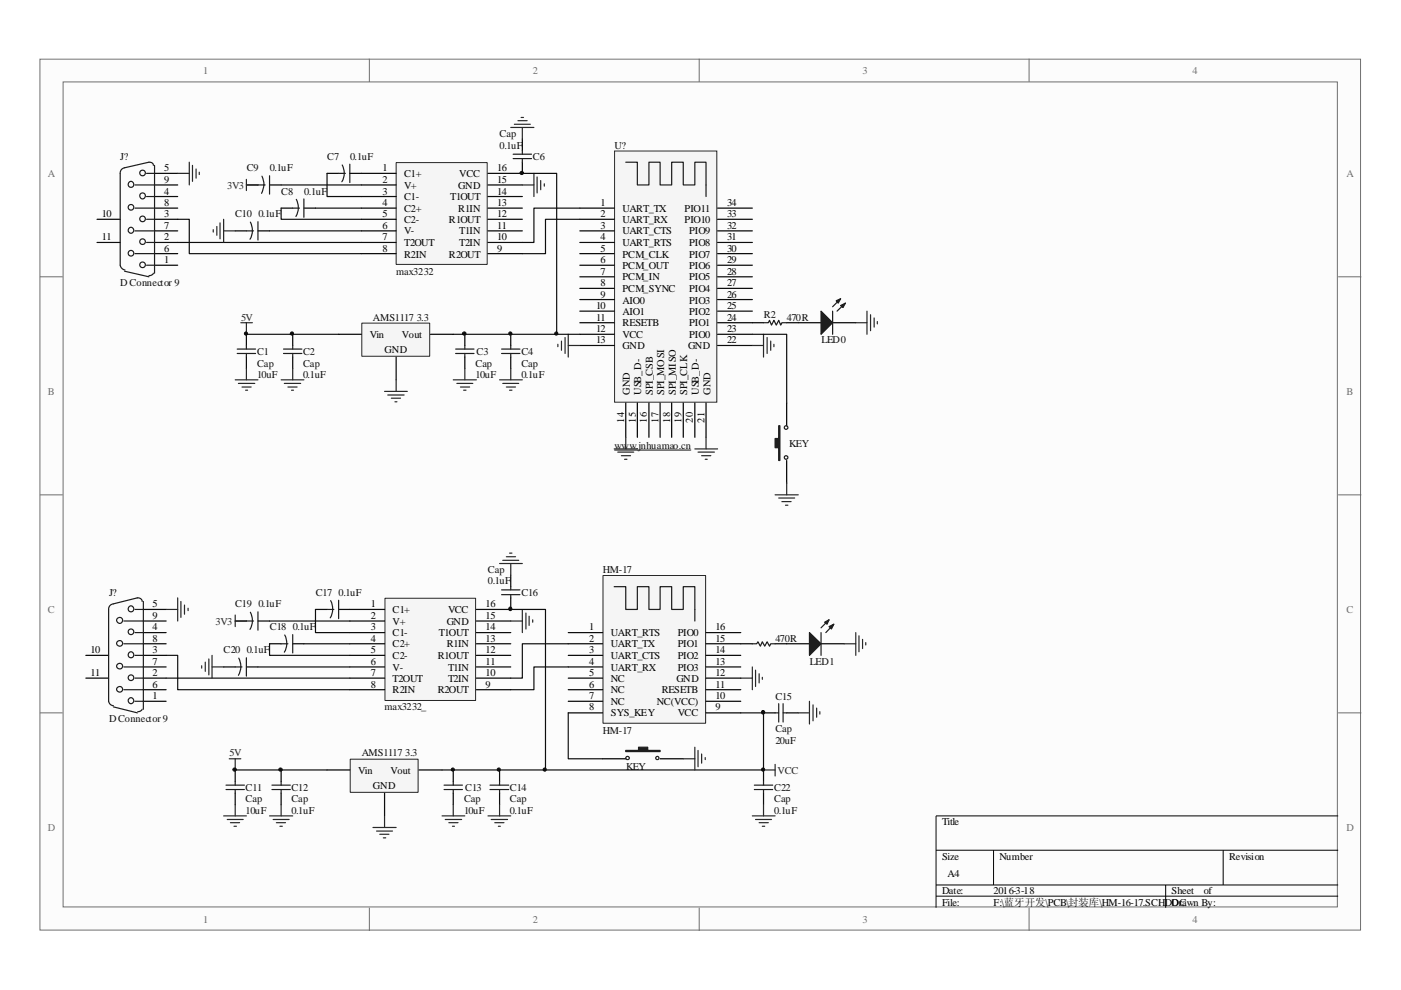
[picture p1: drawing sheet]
<svg xmlns="http://www.w3.org/2000/svg" width="297mm" height="210mm" viewBox="0 0 297 210" stroke-linecap="round" stroke-linejoin="round" font-family="sans-serif">
<path d="M8.6 12.6h279.9v184.6h-279.9z" fill="#fcfcfc"/>
<path d="M8.5 12.5h280v184.7h-280z" fill="none" stroke="#6e6e6e" stroke-width=".21"/>
<path d="M13.5 17.5h270v174.8h-270z" fill="#fcfcfc"/>
<g fill="none" stroke="#6e6e6e" stroke-width=".21">
<path d="M13.4 17.4h270.1v174.9h-270.1zM78.3 12.5v4.9M148.3 12.5v4.9M218.2 12.5v4.9M8.5 58.7h4.8M283.7 58.7h4.9M8.5 104.9h4.8M283.7 104.9h4.9M8.5 151.1h4.8M283.7 151.1h4.9M78.3 192.5v4.9M148.3 192.5v4.9"/>
<path d="M218.2 192.5v4.9"/>
</g>
<path d="M283.7 173h-85.2v19.5M198.5 180.3h85.2M198.5 187.6h85.2M198.5 190h85.2M210.7 180.3v7.3M247.1 187.6v4.9M259.3 180.3v7.3" fill="none" stroke="#000" stroke-width=".21"/>
<path d="M130.4 32.1h21.6v53.2h-21.6z" fill="#f5f5f5"/>
<path d="M130.3 32h21.7v53.3h-21.7z" fill="none" stroke="#262626" stroke-width=".21"/>
<g fill="none" stroke="#000" stroke-width=".25">
<path d="M122.9 44.1h7.3M122.9 46.5h7.3M122.9 49h7.3M122.9 51.4h7.3M122.9 53.8h7.3M122.9 56.2h7.3M122.9 58.7h7.3M152.1 44.1h7.4M152.1 46.5h7.4M152.1 49h7.4M152.1 51.4h7.4M152.1 53.8h7.4"/>
<path d="M152.1 56.2h7.4M152.1 58.7h7.4M52.2 70.9v2.4M52.2 75.7v2.5M62.1 70.9v2.4M62.1 75.7v2.5M122.9 61.1h7.3M122.9 63.5h7.3M122.9 66h7.3M122.9 68.4h7.3M122.9 70.9h7.3M122.9 73.3h7.3"/>
<path d="M152.1 61.1h7.4M152.1 63.5h7.4M152.1 66h7.4M152.1 68.4h7.4M152.1 70.9h7.4M152.1 73.3h7.4M132.7 85.4v7.3M135.1 85.4v7.3M137.6 85.4v7.3M140 85.4v7.3M142.4 85.4v7.3M144.9 85.4v7.3"/>
<path d="M147.3 85.4v7.3M149.7 85.4v7.3"/>
</g>
<path d="M132.7 34.4h2.4v4.8h2.5v-4.8h2.4v4.8h2.4v-4.8h2.5v4.8h2.4v-4.8h2.4v7.3M50.3 74h3.9M50.3 74.9h3.9M52.2 73.3v.7M52.2 74.9v.8M60.1 74h3.9M60.1 74.9h3.9M62.1 73.3v.7M62.1 74.9v.8" fill="none" stroke="#1c1c1c" stroke-width=".25"/>
<path d="M130.3 95.4h16.2" fill="none" stroke="#0e0e0e" stroke-width=".21"/>
<g fill="none" stroke="#262626" stroke-width=".25">
<path d="M51.1 68.4h2.4M52.2 68.4v2.5M52.2 78.2v2.3M62.1 78.2v2.3M118.3 73v.5M119 72.3v2M119.8 71.6v3.3M120.5 70.9v4.8M120.5 73.3h2.4M159.5 73.3h2.4M161.9 70.9v4.8M162.6 71.6v3.3"/>
<path d="M163.4 72.3v2M164.1 73v.5M49.9 80.5h4.8M50.5 81.3h3.5M51.3 82.1h2M52.1 82.7h.4M59.6 80.5h4.8M60.3 81.3h3.5M61 82.1h2M61.8 82.7h.4M130.2 95.2h4.9M131 95.9h3.4"/>
<path d="M131.7 96.6h2M132.4 97.4h.5M132.7 92.7v2.5M147.3 95.2h4.8M148 95.9h3.5M148.8 96.6h1.9M149.5 97.4h.4M149.7 92.7v2.5"/>
</g>
<path d="M52.2 70.9h19.6M96.1 70.9h26.8" fill="none" stroke="#0e0e0e" stroke-width=".25"/>
<path d="M76.8 68.6h14.3v6.9h-14.3z" fill="#f5f5f5"/>
<path d="M76.7 68.5h14.4v7h-14.4z" fill="none" stroke="#262626" stroke-width=".21"/>
<g fill="none" stroke="#000" stroke-width=".25">
<path d="M32.8 36.8h4.9M32.8 39.2h4.9M20.6 51.4h4.9M20.6 46.5h4.9M32.8 56.2h4.9M32.8 51.4h4.9M32.8 46.5h4.9M32.8 41.7h4.9M32.8 53.8h4.9M32.8 49h4.9M32.8 44.1h4.9M71.8 70.9h4.8"/>
<path d="M84 75.7v4.8M91.3 70.9h4.8M98.6 70.9v2.4M98.6 75.7v2.5M108.3 70.9v2.4M108.3 75.7v2.5M159.5 68.4h2.4M166.8 68.4h7.3M176.5 68.4h4.9M166.8 85.4v4.9M166.8 97.6v4.9"/>
</g>
<g fill="none" stroke="#1c1c1c" stroke-width=".25">
<path d="M28.6 39.2h4.2M31.1 36.8h1.7M32.5 35.1a.73 .73 0 0 0-.9-.7l-5.2 1.2a1.11 1.11 0 0 0-.9 1.2v19.4a1.26 1.26 0 0 0 1 1M32.8 35.1v22.8M26.4 57.5l5.2 1.2M28.6 53.8h4.2M28.6 49h4.2M28.6 44.1h4.2M31.1 51.4h1.7M31.1 56.2h1.7M31.1 46.5h1.7M31.1 41.7h1.7"/>
<path d="M32.5 57.9a.93 .93 0 0 1-.9 .5M96.6 74h3.9M96.6 74.9h3.9M98.6 73.3v.7M98.6 74.9v.8M106.3 74h3.9M106.3 74.9h3.9M108.3 73.3v.7M108.3 74.9v.8M161.9 68.4h1l.3-.5 .4 1 .5-1 .5 1 .5-1 .4 1 .3-.5h1M176.5 66v4.9M178.2 63.3l-1.7 1.7"/>
<path d="M179.2 64.3l-1.7 1.7"/>
<circle cx="27.7" cy="39.1" r=".62"/>
<circle cx="30.2" cy="36.7" r=".6"/>
<circle cx="27.8" cy="48.8" r=".61"/>
<circle cx="27.8" cy="53.7" r=".6"/>
<circle cx="27.8" cy="44" r=".6"/>
<circle cx="30.2" cy="41.5" r=".61"/>
<circle cx="30.2" cy="51.2" r=".6"/>
<circle cx="30.2" cy="56.1" r=".6"/>
<circle cx="30.2" cy="46.4" r=".6"/>
<circle cx="166.7" cy="90.7" r=".39"/>
<circle cx="166.7" cy="97" r=".39"/>
</g>
<g fill="none" stroke="#262626" stroke-width=".25">
<path d="M98.6 78.2v2.3M108.3 78.2v2.3M181.4 68.4h2.4M183.8 66v4.9M184.6 66.7v3.4M185.3 67.4v2M186 68.2v.5M81.5 83h4.9M82.2 83.7h3.5M83 84.4h1.9M83.7 85.2h.5M84 80.5v2.5"/>
<path d="M96.1 80.5h4.9M96.9 81.3h3.3M97.6 82.1h2M98.3 82.7h.5M105.9 80.5h4.8M106.6 81.3h3.4M107.4 82.1h1.9M108 82.7h.5"/>
</g>
<g fill="#1c1c1c" stroke="#1c1c1c" stroke-width=".25">
<path d="M165.1 90.3h.3v7.3h-.3v-2.7h-.8v-1.9h.8z" fill-rule="evenodd"/>
<path d="M174.1 66l2.4 2.4-2.4 2.5z" fill-rule="evenodd"/>
<path d="M178.2 64.8l1-.5-.5 .9z" fill-rule="evenodd"/>
<path d="M177.3 63.8l.9-.5-.5 1z" fill-rule="evenodd"/>
</g>
<path d="M84.1 34.6h19.2v21.5h-19.2z" fill="#f5f5f5"/>
<path d="M84 34.5h19.3v21.6h-19.3z" fill="none" stroke="#262626" stroke-width=".21"/>
<g fill="none" stroke="#000" stroke-width=".25">
<path d="M52.2 39.2h2.5M57.1 39.2h2.5M69.3 36.8h2.5M74.2 36.8h9.8M76.6 39.2h7.4M103.5 39.2h7.2M110.7 34.4v2.4h-7.2M110.7 29.5v2.4M49.9 49h2.3M54.7 49h2.4M59.6 44.1h2.5M64.4 44.1h2.5"/>
<path d="M76.6 41.7h7.4M76.6 44.1h7.4M76.6 46.5h7.4M76.6 49h7.4M76.6 51.4h7.4M76.6 53.8h7.4M103.5 41.7h7.2M103.5 44.1h7.2M103.5 46.5h7.2M103.5 49h7.2M103.5 51.4h7.2M103.5 53.8h7.2"/>
<path d="M49.9 163.3v2.4M49.9 168.2v2.4M59.6 163.3v2.4M59.6 168.2v2.4"/>
</g>
<path d="M59.6 39.2h17M69.3 36.8v4.9h7.3M110.7 36.8h7.3v34.1M37.7 46.5h2.4v7.3h36.5M37.7 51.4h38.9M57.1 49h19.5M59.6 44.1v2.4h17M66.9 44.1h9.7M122.9 46.5h-7.2v7.3h-5M122.9 44.1h-9.7v7.3h-2.5M49.9 163.3h19.4" fill="none" stroke="#0e0e0e" stroke-width=".25"/>
<g fill="none" stroke="#262626" stroke-width=".25">
<path d="M37.7 36.8h2.4M40.1 34.4v4.8M40.8 35.1v3.4M41.6 35.8v2M42.2 36.5v.5M52.2 39.2h2.5M52.2 38v2.4M108.3 27h4.9M109.1 26.3h3.3M109.8 25.6h2M110.5 24.9h.5M110.7 39.2h2.5"/>
<path d="M110.7 27v2.5M113.2 36.8v4.9M113.9 37.5v3.4M114.6 38.3v1.9M115.4 39v.5M45.2 48.7v.5M46 48v1.9M46.7 47.3v3.3M47.4 46.5v4.9M47.4 49h2.5M164.3 104.9h4.9M165.1 105.6h3.4"/>
<path d="M165.8 106.4h1.9M166.5 107.1h.5M166.8 102.5v2.4M47.4 173h4.8M48.2 173.8h3.4M48.6 160.9h2.5M48.9 174.4h1.9M49.6 175.2h.5M49.9 160.9v2.4M49.9 170.6v2.4M57.1 173h5M57.9 173.8h3.4"/>
<path d="M58.6 174.4h1.9M59.4 175.2h.5M59.6 170.6v2.4"/>
</g>
<g fill="none" stroke="#1c1c1c" stroke-width=".25">
<path d="M54.7 39.2h1.5M55.5 37.4a3.8 3.8 0 0 1 0 3.6M57.1 37.3v3.9M71.8 36.8h1.4M72.6 35a3.6 3.6 0 0 1-.1 3.5M74.2 34.8v3.9M108.8 33.6h3.9M108.8 32.7h3.9M110.7 31.9v.8M110.7 33.6v.8M52.2 49h1.6M53.1 47.1a3.8 3.8 0 0 1-.1 3.6"/>
<path d="M54.7 47v3.9M62.1 44.1h1.4M62.8 42.3a3.8 3.8 0 0 1-.1 3.6M64.4 42.2v3.9M47.9 166.5h3.9M47.9 167.4h3.9M49.9 165.7v.8M49.9 167.4v.8M57.7 166.5h3.9M57.7 167.4h3.9M59.6 165.7v.8M59.6 167.4v.8"/>
</g>
<path d="M74.3 161.1h14.3v6.9h-14.3z" fill="#f5f5f5"/>
<path d="M74.3 161h14.3v7h-14.3z" fill="none" stroke="#262626" stroke-width=".21"/>
<g fill="none" stroke="#000" stroke-width=".25">
<path d="M18.2 139h4.8M30.4 139h4.8M30.4 134.1h4.8M30.4 129.2h4.8M30.4 136.5h4.8M30.4 131.7h4.8M18.2 143.8h4.8M30.4 148.7h4.8M30.4 143.8h4.8M30.4 146.2h4.8M30.4 141.4h4.8M69.3 163.3h4.9"/>
<path d="M81.5 168.2v4.8M88.8 163.3h4.9M96.1 163.3v2.4M96.1 168.2v2.4M105.9 163.3v2.4M105.9 168.2v2.4"/>
</g>
<g fill="none" stroke="#1c1c1c" stroke-width=".25">
<path d="M26.2 136.5h4.2M26.2 131.7h4.2M28.6 139h1.8M28.6 134.1h1.8M28.6 129.2h1.8M30.1 127.5a.85 .85 0 0 0-1-.7l-5.1 1.2a1.1 1.1 0 0 0-1 1.2v19.5a1.08 1.08 0 0 0 1 .9M30.4 127.5v22.9M24 149.9l5.1 1.2M26.2 146.2h4.2M26.2 141.4h4.2M28.6 143.8h1.8M28.6 148.7h1.8"/>
<path d="M30.1 150.4l-.3 .3-.6 .2M94.1 166.5h3.9M94.1 167.4h3.9M96.1 165.7v.8M96.1 167.4v.8M103.9 166.5h4M103.9 167.4h4M105.9 165.7v.8M105.9 167.4v.8"/>
<circle cx="25.4" cy="131.5" r=".62"/>
<circle cx="25.4" cy="136.4" r=".61"/>
<circle cx="27.7" cy="138.8" r=".62"/>
<circle cx="27.7" cy="129.1" r=".62"/>
<circle cx="27.8" cy="134" r=".6"/>
<circle cx="25.4" cy="141.3" r=".61"/>
<circle cx="25.4" cy="146.2" r=".61"/>
<circle cx="27.8" cy="148.5" r=".6"/>
<circle cx="27.8" cy="143.7" r=".6"/>
</g>
<g fill="none" stroke="#262626" stroke-width=".25">
<path d="M79.1 175.4h4.9M79.8 176.2h3.4M80.5 176.9h2M81.3 177.6h.5M81.5 173v2.4M93.7 173h4.9M94.4 173.8h3.5M95.2 174.4h1.9M95.9 175.2h.5M96.1 170.6v2.4M103.5 173h4.8M104.1 173.8h3.5"/>
<path d="M104.9 174.4h1.9M105.7 175.2h.4M105.9 170.6v2.4"/>
</g>
<path d="M81.7 126.9h19.1v21.6h-19.1z" fill="#f5f5f5"/>
<path d="M81.6 126.8h19.2v21.7h-19.2z" fill="none" stroke="#262626" stroke-width=".21"/>
<g fill="none" stroke="#000" stroke-width=".25">
<path d="M49.9 131.7h2.3M54.7 131.7h2.4M57.1 136.5h2.5M62.1 136.5h2.3M66.9 129.2h2.4M71.8 129.2h9.7M74.2 131.7h7.3M74.2 134.1h7.3M74.2 136.5h7.3M74.2 139h7.3M101 131.7h7.3M101 134.1h7.3"/>
<path d="M101 136.5h7.3M101 139h7.3M108.3 126.8v2.4h-7.3M108.3 121.9v2.5M157.1 136.5h2.4M164.3 136.5h7.3M174.1 136.5h4.9M47.4 141.4h2.5M52.2 141.4h2.5M74.2 141.4h7.3M74.2 143.8h7.3M74.2 146.2h7.3"/>
<path d="M101 141.4h7.3M101 143.8h7.3M101 146.2h7.3M161.9 151.1h2.4M166.8 151.1h2.4M127.8 160.9h4.9M140 160.9h4.9"/>
</g>
<g fill="none" stroke="#0e0e0e" stroke-width=".25">
<path d="M159.5 70.9h7.3v14.5M35.2 139h2.5v7.2h36.5M57.1 136.5v2.5h17.1M57.1 131.7h17.1M64.4 136.5h9.8M66.9 129.2v4.9h7.3M108.3 129.2h7.4v34.1M120.5 136.5h-9.8v7.3h-2.4M35.2 143.8h39M54.7 141.4h19.5M120.5 141.4h-7.3v4.8h-4.9M120.5 151.1v9.8h7.3"/>
<path d="M157.1 151.1h4.8v12.2h-68.2"/>
</g>
<g fill="none" stroke="#262626" stroke-width=".25">
<path d="M105.9 119.5h4.8M106.6 118.8h3.4M107.4 118h1.9M108 117.3h.5M108.3 119.5v2.4M35.2 129.2h2.5M37.7 126.8v4.9M38.4 127.5v3.4M39.1 128.3v1.9M39.9 129v.5M44.3 139.7v3.4M45 139v4.8"/>
<path d="M49.9 131.7h2.3M49.9 130.4v2.5M108.3 131.7h2.4M110.7 129.2v4.9M111.5 130v3.4M112.2 130.7v1.9M112.9 131.4v.5M179 136.5h2.4M181.4 134.1v4.9M182.1 134.8v3.4M182.9 135.6v1.9M183.6 136.2v.6"/>
<path d="M42.8 141.2v.5M43.5 140.4v1.9M45 141.4h2.4M147.3 158.4v4.9M148 159.1v3.5M148.8 159.9v1.9M157.1 143.8h2.4M159.5 141.4v4.8M160.2 142.1v3.5M161 142.8v2M161.6 143.6v.4M169.2 151.1h2.4"/>
<path d="M171.6 148.7v4.8M172.4 149.5v3.3M173.1 150.1v2M173.8 150.9v.5M144.9 160.9h2.4M149.5 160.6v.5"/>
</g>
<g fill="none" stroke="#1c1c1c" stroke-width=".25">
<path d="M50.6 139.5a3.8 3.8 0 0 1-.1 3.7M52.2 131.7h1.6M52.2 139.5v3.9M53.1 129.8a3.8 3.8 0 0 1-.1 3.6M54.7 129.7v3.9M59.6 136.5h1.4M60.4 134.6a3.8 3.8 0 0 1-.1 3.7M62.1 134.5v3.9M69.3 129.2h1.5M70.1 127.4a3.8 3.8 0 0 1-.1 3.6M71.8 127.3v3.9M106.3 126.1h3.9"/>
<path d="M106.3 125.1h3.9M108.3 124.4v.7M108.3 126.1v.7M159.5 136.5h.9l.3-.4 .5 .9 .4-.9 .5 .9 .5-.9 .6 .9 .2-.5h.9M174.1 134.1v4.9M175.8 131.4l-1.7 1.7M176.8 132.3l-1.7 1.8M49.9 141.4h1.4M164.3 151.1h.8M165.1 149.2v3.9M166 149.2v3.9M166 151.1h.8"/>
<circle cx="133.1" cy="160.7" r=".37"/>
<circle cx="139.4" cy="160.7" r=".34"/>
</g>
<g fill="#1c1c1c" stroke="#1c1c1c" stroke-width=".25">
<path d="M132.7 159.1h2.7v-.7h1.9v.7h2.7v.3h-7.3z" fill-rule="evenodd"/>
<path d="M171.6 134.1l2.5 2.4-2.5 2.5z" fill-rule="evenodd"/>
<path d="M175.8 132.9l1-.6-.5 1.1z" fill-rule="evenodd"/>
<path d="M174.8 131.9l1-.5-.5 .9z" fill-rule="evenodd"/>
</g>
<path d="M127.9 122.1h21.7v31.2h-21.7z" fill="#f5f5f5"/>
<path d="M127.8 122h21.8v31.3h-21.8z" fill="none" stroke="#262626" stroke-width=".21"/>
<g fill="none" stroke="#000" stroke-width=".25">
<path d="M120.5 134.1h7.3M120.5 136.5h7.3M120.5 139h7.3M149.7 134.1h7.4M149.7 136.5h7.4M149.7 139h7.4M120.5 141.4h7.3M120.5 143.8h7.3M120.5 146.2h7.3M120.5 148.7h7.3M120.5 151.1h7.3M149.7 141.4h7.4"/>
<path d="M149.7 143.8h7.4M149.7 146.2h7.4M149.7 148.7h7.4M149.7 151.1h7.4M161.9 163.3v2.4M161.9 168.2v2.4"/>
</g>
<path d="M130.2 124.4h2.5v4.8h2.4v-4.8h2.5v4.8h2.4v-4.8h2.4v4.8h2.5v-4.8h2.4v7.3M159.9 166.5h3.9M159.9 167.4h3.9M161.9 165.7v.8M161.9 167.4v.8" fill="none" stroke="#1c1c1c" stroke-width=".25"/>
<path d="M159.5 173h4.8M160.2 173.8h3.4M161 174.4h1.9M161.6 175.2h.5M161.9 170.6v2.4M161.9 163.3h2.4M164.3 162.1v2.4" fill="none" stroke="#262626" stroke-width=".25"/>
<g fill="#0e0e0e" stroke="#0e0e0e" stroke-width=".21">
<circle cx="49.8" cy="163.2" r=".36"/>
<circle cx="52.2" cy="70.7" r=".34"/>
<circle cx="59.5" cy="163.2" r=".36"/>
<circle cx="61.9" cy="70.7" r=".34"/>
<circle cx="96" cy="163.2" r=".33"/>
<circle cx="98.4" cy="70.7" r=".36"/>
<circle cx="105.8" cy="163.2" r=".33"/>
<circle cx="108.2" cy="129.1" r=".37"/>
<circle cx="108.2" cy="70.7" r=".35"/>
<circle cx="110.6" cy="36.7" r=".35"/>
<circle cx="115.5" cy="163.2" r=".33"/>
<circle cx="117.9" cy="70.7" r=".34"/>
<circle cx="161.8" cy="163.2" r=".35"/>
<circle cx="161.8" cy="151" r=".37"/>
</g>
<g font-size="2.2" fill="#716f64">
<text x="43.1" y="15.7">1</text>
<text x="112.9" y="15.7">2</text>
<text x="182.9" y="15.7">3</text>
<text x="252.8" y="15.7">4</text>
<text x="10.2" y="37.5">A</text>
<text x="285.5" y="37.5">A</text>
<text x="10.2" y="83.7">B</text>
<text x="285.5" y="83.7">B</text>
<text x="10.2" y="130">C</text>
<text x="285.5" y="130">C</text>
<text x="10.2" y="176.2">D</text>
<text x="285.5" y="176.2">D</text>
<text x="43.1" y="195.7">1</text>
<text x="112.9" y="195.7">2</text>
<text x="182.9" y="195.7">3</text>
<text x="252.8" y="195.7">4</text>
</g>
<g font-size="2.2" fill="#0e0e0e">
<text x="105.9" y="29.1">Cap</text>
<text x="25.5" y="33.9">J?</text>
<text x="69.3" y="33.9">C7</text>
<text x="74.3" y="33.9">0.1uF</text>
<text x="105.9" y="31.5">0.1uF</text>
<text x="112.9" y="33.9">C6</text>
<text x="130.3" y="31.5">U?</text>
<text x="52.3" y="36.3">C9</text>
<text x="57.2" y="36.3">0.1uF</text>
<text x="59.6" y="41.2">C8</text>
<text x="64.5" y="41.2">0.1uF</text>
<text x="49.9" y="46.1">C10</text>
<text x="54.8" y="46.1">0.1uF</text>
<text x="84" y="58.3">max3232</text>
<text x="25.5" y="60.6">DConnector 9</text>
<text x="79.1" y="68">AMS1117</text>
<text x="88.4" y="68">3.3</text>
<text x="162" y="67.5">R2</text>
<text x="166.8" y="68">470R</text>
<text x="54.5" y="75.3">C1</text>
<text x="54.5" y="77.7">Cap</text>
<text x="64.3" y="75.3">C2</text>
<text x="64.3" y="77.7">Cap</text>
<text x="100.8" y="77.7">Cap</text>
<text x="101" y="75.3">C3</text>
<text x="110.6" y="75.3">C4</text>
<text x="110.6" y="77.7">Cap</text>
<text x="174.2" y="72.8">LED0</text>
<text x="54.5" y="80.1">10uF</text>
<text x="64.3" y="80.1">0.1uF</text>
<text x="100.8" y="80.1">10uF</text>
<text x="110.6" y="80.1">0.1uF</text>
<text x="130.3" y="95.2">www.jnhuamao.cn</text>
<text x="167.3" y="94.8">KEY</text>
<text x="103.5" y="123.9">0.1uF</text>
<text x="103.5" y="121.5">Cap</text>
<text x="127.8" y="121.5">HM-17</text>
<text x="23.1" y="126.3">J?</text>
<text x="49.9" y="128.8">C19</text>
<text x="54.8" y="128.8">0.1uF</text>
<text x="67" y="126.3">C17</text>
<text x="71.8" y="126.3">0.1uF</text>
<text x="110.6" y="126.3">C16</text>
<text x="57.2" y="133.6">C18</text>
<text x="62.1" y="133.6">0.1uF</text>
<text x="144.9" y="136.1">R12</text>
<text x="164.4" y="136.1">470R</text>
<text x="47.4" y="138.5">C20</text>
<text x="52.3" y="138.5">0.1uF</text>
<text x="171.7" y="141">LED1</text>
<text x="164.4" y="148.5">C15</text>
<text x="23.1" y="153.1">DConnector 9</text>
<text x="81.5" y="150.6">max3232_</text>
<text x="127.8" y="155.5">HM-17</text>
<text x="164.4" y="155.3">Cap</text>
<text x="76.7" y="160.4">AMS1117</text>
<text x="85.9" y="160.4">3.3</text>
<text x="164.4" y="157.7">20uF</text>
<text x="52.1" y="167.7">C11</text>
<text x="61.8" y="167.7">C12</text>
<text x="98.6" y="167.7">C13</text>
<text x="108.1" y="167.7">C14</text>
<text x="132.8" y="163.3">KEY</text>
<text x="164.2" y="167.7">C22</text>
<text x="52.1" y="172.6">10uF</text>
<text x="52.1" y="170.1">Cap</text>
<text x="61.8" y="172.6">0.1uF</text>
<text x="61.8" y="170.1">Cap</text>
<text x="98.4" y="172.6">10uF</text>
<text x="98.4" y="170.1">Cap</text>
<text x="108.1" y="172.6">0.1uF</text>
<text x="108.1" y="170.1">Cap</text>
<text x="164.2" y="172.6">0.1uF</text>
<text x="164.2" y="170.1">Cap</text>
</g>
<g font-size="2.2">
<text x="34.8" y="41.2">4</text>
<text x="34.8" y="36.3">5</text>
<text x="34.8" y="38.8">9</text>
<text x="81.1" y="36.3">1</text>
<text x="81.1" y="38.8">2</text>
<text x="81.1" y="41.2">3</text>
<text x="85.7" y="37.5">C1+</text>
<text x="85.7" y="40">V+</text>
<text x="97.1" y="40">GND</text>
<text x="97.4" y="37.5">VCC</text>
<text x="105.4" y="38.8">15</text>
<text x="105.4" y="36.3">16</text>
<text x="105.4" y="41.2">14</text>
<text x="21.6" y="46.1">10</text>
<text x="34.8" y="46.1">3</text>
<text x="34.8" y="43.6">8</text>
<text x="81.1" y="43.6">4</text>
<text x="81.1" y="46.1">5</text>
<text x="85.7" y="42.4">C1-</text>
<text x="85.7" y="44.9">C2+</text>
<text x="85.7" y="47.3">C2-</text>
<text x="95.2" y="47.3">R1OUT</text>
<text x="95.4" y="42.4">T1OUT</text>
<text x="97.1" y="44.9">R1IN</text>
<text x="105.4" y="43.6">13</text>
<text x="105.4" y="46.1">12</text>
<text x="127.3" y="43.6">1</text>
<text x="127.3" y="46.1">2</text>
<text x="132" y="44.9">UART_TX</text>
<text x="132" y="47.3">UART_RX</text>
<text x="145.1" y="47.3">PIO10</text>
<text x="145.1" y="44.9">PIO11</text>
<text x="154.2" y="46.1">33</text>
<text x="154.2" y="43.6">34</text>
<text x="21.6" y="51">11</text>
<text x="34.8" y="51">2</text>
<text x="34.8" y="53.4">6</text>
<text x="34.8" y="48.5">7</text>
<text x="81.1" y="48.5">6</text>
<text x="81.1" y="51">7</text>
<text x="81.1" y="53.4">8</text>
<text x="85.7" y="49.7">V-</text>
<text x="85.7" y="52.2">T2OUT</text>
<text x="97.4" y="52.2">T2IN</text>
<text x="97.4" y="49.7">T1IN</text>
<text x="105.4" y="51">10</text>
<text x="105.4" y="48.5">11</text>
<text x="105.4" y="53.4">9</text>
<text x="127.3" y="48.5">3</text>
<text x="127.3" y="51">4</text>
<text x="127.3" y="53.4">5</text>
<text x="132" y="49.7">UART_CTS</text>
<text x="132" y="52.2">UART_RTS</text>
<text x="146.1" y="52.2">PIO8</text>
<text x="146.1" y="49.7">PIO9</text>
<text x="154.2" y="53.4">30</text>
<text x="154.2" y="51">31</text>
<text x="154.2" y="48.5">32</text>
<text x="34.8" y="55.8">1</text>
<text x="85.7" y="54.6">R2IN</text>
<text x="95.2" y="54.6">R2OUT</text>
<text x="127.3" y="55.8">6</text>
<text x="127.3" y="58.3">7</text>
<text x="132" y="54.6">PCM_CLK</text>
<text x="132" y="57">PCM_OUT</text>
<text x="132" y="59.5">PCM_IN</text>
<text x="146.1" y="59.5">PIO5</text>
<text x="146.1" y="57">PIO6</text>
<text x="146.1" y="54.6">PIO7</text>
<text x="154.2" y="58.3">28</text>
<text x="154.2" y="55.8">29</text>
<text x="126.4" y="65.5">10</text>
<text x="127.3" y="60.6">8</text>
<text x="127.3" y="63.1">9</text>
<text x="132" y="61.9">PCM_SYNC</text>
<text x="132" y="64.4">AIO0</text>
<text x="146.1" y="64.4">PIO3</text>
<text x="146.1" y="61.9">PIO4</text>
<text x="154.2" y="65.5">25</text>
<text x="154.2" y="63.1">26</text>
<text x="154.2" y="60.6">27</text>
<text x="78.4" y="71.6">Vin</text>
<text x="85.2" y="71.6">Vout</text>
<text x="126.4" y="68">11</text>
<text x="126.4" y="70.4">12</text>
<text x="132" y="66.7">AIO1</text>
<text x="132" y="69.2">RESETB</text>
<text x="132" y="71.6">VCC</text>
<text x="146.1" y="71.6">PIO0</text>
<text x="146.1" y="69.2">PIO1</text>
<text x="146.1" y="66.7">PIO2</text>
<text x="154.2" y="70.4">23</text>
<text x="154.2" y="68">24</text>
<text x="81.5" y="74.8">GND</text>
<text x="126.4" y="72.8">13</text>
<text x="132" y="74">GND</text>
<text x="145.9" y="74">GND</text>
<text x="154.2" y="72.8">22</text>
<text x="133.5" y="83.7" transform="rotate(-90 133.5 83.7)">GND</text>
<text x="136" y="83.7" transform="rotate(-90 136 83.7)">USB_D-</text>
<text x="138.4" y="83.7" transform="rotate(-90 138.4 83.7)">SPI_CSB</text>
<text x="140.8" y="83.7" transform="rotate(-90 140.8 83.7)">SPI_MOSI</text>
<text x="143.3" y="83.7" transform="rotate(-90 143.3 83.7)">SPI_MISO</text>
<text x="145.7" y="83.7" transform="rotate(-90 145.7 83.7)">SPI_CLK</text>
<text x="148.2" y="83.7" transform="rotate(-90 148.2 83.7)">USB_D-</text>
<text x="150.6" y="83.7" transform="rotate(-90 150.6 83.7)">GND</text>
<text x="132.3" y="89.6" transform="rotate(-90 132.3 89.6)">14</text>
<text x="134.8" y="89.6" transform="rotate(-90 134.8 89.6)">15</text>
<text x="137.2" y="89.6" transform="rotate(-90 137.2 89.6)">16</text>
<text x="139.6" y="89.6" transform="rotate(-90 139.6 89.6)">17</text>
<text x="142.1" y="89.6" transform="rotate(-90 142.1 89.6)">18</text>
<text x="144.5" y="89.6" transform="rotate(-90 144.5 89.6)">19</text>
<text x="146.9" y="89.6" transform="rotate(-90 146.9 89.6)">20</text>
<text x="149.4" y="89.6" transform="rotate(-90 149.4 89.6)">21</text>
<text x="32.3" y="128.8">5</text>
<text x="32.3" y="131.2">9</text>
<text x="78.7" y="128.8">1</text>
<text x="78.7" y="131.2">2</text>
<text x="83.2" y="130">C1+</text>
<text x="95" y="130">VCC</text>
<text x="103" y="131.2">15</text>
<text x="103" y="128.8">16</text>
<text x="32.3" y="133.6">4</text>
<text x="32.3" y="136.1">8</text>
<text x="78.7" y="133.6">3</text>
<text x="78.7" y="136.1">4</text>
<text x="83.2" y="132.4">V+</text>
<text x="83.2" y="134.9">C1-</text>
<text x="83.2" y="137.3">C2+</text>
<text x="93" y="134.9">T1OUT</text>
<text x="94.7" y="137.3">R1IN</text>
<text x="94.7" y="132.4">GND</text>
<text x="103" y="136.1">13</text>
<text x="103" y="133.6">14</text>
<text x="124.9" y="133.6">1</text>
<text x="124.9" y="136.1">2</text>
<text x="129.5" y="134.9">UART_RTS</text>
<text x="129.5" y="137.3">UART_TX</text>
<text x="143.7" y="137.3">PIO1</text>
<text x="143.7" y="134.9">PIO0</text>
<text x="151.7" y="136.1">15</text>
<text x="151.7" y="133.6">16</text>
<text x="19.2" y="143.4">11</text>
<text x="19.2" y="138.5">10</text>
<text x="32.3" y="143.4">2</text>
<text x="32.3" y="138.5">3</text>
<text x="32.3" y="141">7</text>
<text x="78.7" y="138.5">5</text>
<text x="78.7" y="141">6</text>
<text x="78.7" y="143.4">7</text>
<text x="83.2" y="139.7">C2-</text>
<text x="83.2" y="142.2">V-</text>
<text x="92.8" y="139.7">R1OUT</text>
<text x="95" y="142.2">T1IN</text>
<text x="103" y="143.4">10</text>
<text x="103" y="141">11</text>
<text x="103" y="138.5">12</text>
<text x="124.9" y="138.5">3</text>
<text x="124.9" y="141">4</text>
<text x="124.9" y="143.4">5</text>
<text x="129.5" y="139.7">UART_CTS</text>
<text x="129.5" y="142.2">UART_RX</text>
<text x="143.7" y="142.2">PIO3</text>
<text x="143.7" y="139.7">PIO2</text>
<text x="151.7" y="143.4">12</text>
<text x="151.7" y="141">13</text>
<text x="151.7" y="138.5">14</text>
<text x="32.3" y="148.3">1</text>
<text x="32.3" y="145.8">6</text>
<text x="78.7" y="145.8">8</text>
<text x="83.2" y="144.6">T2OUT</text>
<text x="83.2" y="147">R2IN</text>
<text x="92.8" y="147">R2OUT</text>
<text x="95" y="144.6">T2IN</text>
<text x="103" y="145.8">9</text>
<text x="124.9" y="145.8">6</text>
<text x="124.9" y="148.3">7</text>
<text x="129.5" y="144.6">NC</text>
<text x="129.5" y="147">NC</text>
<text x="129.5" y="149.5">NC</text>
<text x="139.3" y="149.5">NC(VCC)</text>
<text x="140.3" y="147">RESETB</text>
<text x="143.4" y="144.6">GND</text>
<text x="151.7" y="148.3">10</text>
<text x="151.7" y="145.8">11</text>
<text x="124.9" y="150.6">8</text>
<text x="129.5" y="151.9">SYS_KEY</text>
<text x="143.7" y="151.9">VCC</text>
<text x="151.7" y="150.6">9</text>
<text x="75.9" y="164">Vin</text>
<text x="79.1" y="167.2">GND</text>
<text x="82.8" y="164">Vout</text>
<text x="199.7" y="175">Title</text>
<text x="199.7" y="182.3">Size</text>
<text x="200.9" y="185.9">A4</text>
<text x="211.9" y="182.3">Number</text>
<text x="260.6" y="182.3">Revision</text>
<text x="199.7" y="189.6">Date:</text>
<text x="210.7" y="189.6">2016-3-18</text>
<text x="248.4" y="189.6">Sheet</text>
<text x="255.3" y="189.6">of</text>
<text x="199.7" y="192">File:</text>
<text x="210.7" y="192">F:\蓝牙开发\PCB\封装库\HM-16-17.SCHDOC</text>
<text x="248.4" y="192">Drawn By:</text>
</g>
<g font-size="2.2" fill="#262626">
<text x="48.2" y="40">3V3</text>
<text x="51.1" y="68">5V</text>
<text x="45.7" y="132.4">3V3</text>
<text x="48.7" y="160.4">5V</text>
<text x="164.8" y="164">VCC</text>
</g>
</svg>
